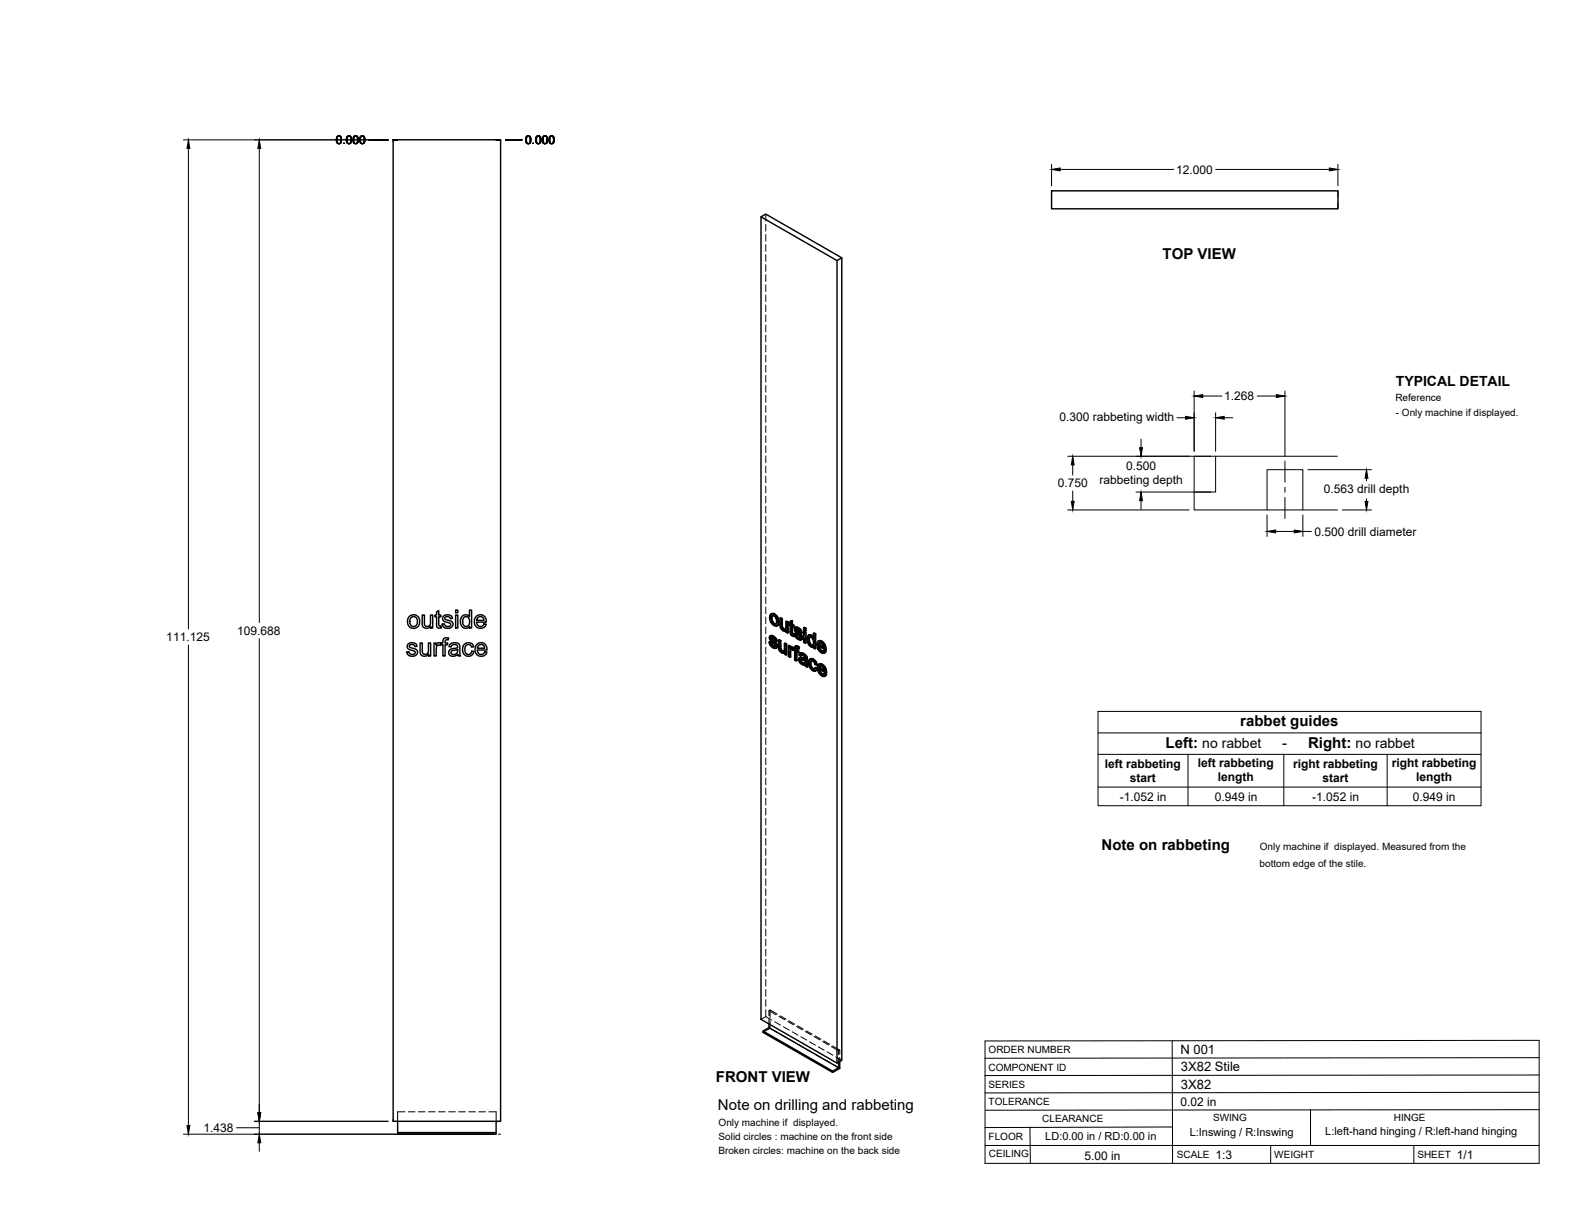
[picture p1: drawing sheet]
<svg xmlns="http://www.w3.org/2000/svg" width="559mm" height="432mm" viewBox="0 0 559 432" stroke-linecap="round" stroke-linejoin="round" font-family="sans-serif">
<!-- layer: Visible -->
<g fill="none" stroke="#000" stroke-width=".51">
<path d="M139.5 49.6h38.1v348.2h-38.1zM270 76.9l27 15.6v284.7l-27-15.5zM270 76.9l1.7-.9 27 15.5M373.1 67.7h101.6v6.4h-101.6zM297 92.5l1.7-1v284.7l-1.7 1M145.3 218.6l.9-.4a2.33 2.33 0 0 1 2.7 2.9 2.33 2.33 0 0 1-3.8 1.1l-.5-1.1a2.74 2.74 0 0 1 .7-2.5zM145.8 219.2l1.2-.4 .9 .8 .1 1.6-.7 1h-1.1l-.6-.6-.2-1.4zM149.8 218.2h.8v2.6a1.14 1.14 0 0 0 1.1 1.4 1.14 1.14 0 0 0 1-1.5v-2.5h.8v4.6h-.7v-.6a1.63 1.63 0 0 1-1.9 .7 1.63 1.63 0 0 1-1.1-1.8zM154.9 217.1l.8-.5v1.6h.7v.6h-.7v3.2l.7 .1 .2 .7-.6 .1a1 1 0 0 1-1.1-1.4v-2.7h-.6v-.6h.6zM157.4 218.6l1.3-.5a1.58 1.58 0 0 1 1.8 1.3l-.7 .1a.99 .99 0 0 0-1-.8 .99 .99 0 0 0-1 .9l2.6 1.1a1.59 1.59 0 0 1-.2 1.9 1.59 1.59 0 0 1-1.9 .3l-.8-.3-.4-.6-.2-.5 .8-.2a1.08 1.08 0 0 0 1.1 1.1 1.08 1.08 0 0 0 1-1.1l-1.9-.7a1.19 1.19 0 0 1-.5-2zM161.6 218.2h.8v4.6h-.8zM161.6 216.5h.8v.9h-.8z"/>
<path d="M163.9 218.7a1.73 1.73 0 0 1 2.7 .1v-2.3h.7v6.3h-.7v-.5a1.89 1.89 0 0 1-2.3 .4 1.89 1.89 0 0 1-1-2.2zM164.5 219.2l.9-.4 .9 .4 .3 1-.2 1.4a1.26 1.26 0 0 1-1.6 .5 1.26 1.26 0 0 1-.7-1.6zM168.9 218.8a2.14 2.14 0 0 1 2.5-.4 2.14 2.14 0 0 1 1.1 2.3h-3.4l.2 .8a1.29 1.29 0 0 0 1.2 .8 1.29 1.29 0 0 0 1.2-.9h.8l-.5 .9a2.33 2.33 0 0 1-3.1 0 2.33 2.33 0 0 1-.3-3.1zM169.5 219.1l1.3-.3a1.23 1.23 0 0 1 .9 1.3h-2.6zM273.6 217.8l.7-.2 .5 .2zM273.6 217.8l-.6 1.1 .5 1.9 1.4 1.3h.5l.5-.3M273.6 219.4l.3 1.3M274.1 218.4l-.2 .8M274.6 218l.9 .9a1.64 1.64 0 0 1 .9 1.7M274.8 217.8l1.1 1.2M275.7 219.1l.4 1.7 .3-.2-.2 1.1M276.7 219.3l.6 .3 .3-.1v2.8"/>
<path d="M277.3 219.6v2.7h.3l.2 .5M277.6 219.5l-.6-.3-.3 .1 .1 3.1 .8 1.2a.89 .89 0 0 0 1.3 .2M144.8 228.5l.9-.4h.9a1.38 1.38 0 0 1 1.4 1.2l-.8 .1a1.03 1.03 0 0 0-1-.7 1.03 1.03 0 0 0-1 .7l2.2 .9a1.39 1.39 0 0 1 .6 1.8 1.39 1.39 0 0 1-1.7 .8l-.9-.2-.8-.6-.3-.7 .8-.2a1.09 1.09 0 0 0 1.1 1 1.09 1.09 0 0 0 1.1-1l-1.9-.7a1.19 1.19 0 0 1-.6-2zM149.1 228.1h.7v2.6a1.14 1.14 0 0 0 1.2 1.5 1.14 1.14 0 0 0 1-1.6v-2.5h.8v4.6h-.7v-.6a1.63 1.63 0 0 1-2 .7 1.63 1.63 0 0 1-1-1.8zM154 228.1h.7v.7a1.12 1.12 0 0 1 1.8-.5l.6-.2v-.5a1.33 1.33 0 0 1 .6-1.2 1.33 1.33 0 0 1 1.5 0l-.2 .6a.71 .71 0 0 0-.7 0 .71 .71 0 0 0-.4 .7v.4h.9v.6h-.9v4h-.8v-4h-.6v-.3l-.3 .6a1.02 1.02 0 0 0-1.2 .1 1.02 1.02 0 0 0-.2 1.2v2.4h-.8zM159.6 228.7l.7-.5 1.1-.2 1.5 .5 .5 4.2h-.8l-.2-.5a1.77 1.77 0 0 1-1.9 .7 1.77 1.77 0 0 1-1.3-1.6l.7-.9 1.6-.4a.68 .68 0 0 0 .8-.6 .68 .68 0 0 0-.8-.7 1.12 1.12 0 0 0-1.4 .9l-.8-.2zM160.2 231l1.4-.3a.42 .42 0 0 1 .5-.2 .42 .42 0 0 1 .2 .5v.1a1.2 1.2 0 0 1-1 1.1 1.2 1.2 0 0 1-1.3-.8zM164.7 228.7l.1-.1a1.93 1.93 0 0 1 3.3 .9l-.8 .1a1.29 1.29 0 0 0-1.7-.8 1.29 1.29 0 0 0-.7 1.8l.2 .9 .7 .6a1.18 1.18 0 0 0 1.6-1l.7 .1-.3 .9a2.06 2.06 0 0 1-2.5 .6 2.06 2.06 0 0 1-1.2-2.2zM169.1 228.7a2.15 2.15 0 0 1 2.6-.4 2.15 2.15 0 0 1 1.1 2.3h-3.5l.2 .8a1.29 1.29 0 0 0 1.3 .8 1.29 1.29 0 0 0 1.2-.9l.8 .1-.5 .8a2.34 2.34 0 0 1-3.2-.1 2.34 2.34 0 0 1-.1-3.2zM169.8 229l.6-.3 .8 .1 .6 .5 .2 .7h-2.6zM272.9 227.8l.5 .2M273.3 225.6l1.1 .1"/>
<path d="M273.4 228l.3-.1 .2 .7-.2 .2zM273.5 226.5l.1 .3 .2-.2 .2 .3M273.6 226.8l.2 .2 .3-.1 1.3 1.2M273.6 225.5l-.4 .2M273.7 228.8l.6 .5h.7M273.7 225.7l.5 .2 .2-.2 .7 .5M273.7 227.9l-.6-.2-.2 .1 .2 .9 .9 1a1.07 1.07 0 0 0 1.4 .2M273.8 226.3h.1M273.8 227l1.3 1.2 .3-.1 .3 .5M273.8 226.6v-.3l-.3 .1a1.09 1.09 0 0 1 1.4 1l.5 .2M273.9 220.7l.3-.2 .6 .8h-.3zM273.9 228.6l.6 .6"/>
<path d="M274 225.5l-.9 .2-.1 .8 .5 1 1.4 1.4-.1 .6M274.2 225.9l.6 .5 .3-.2 .4 .6M274.2 220.5l-.3-1.3-.3 .2v-.3l.3-.6 .3-.1 .8 .5 .5 1.3-.2 1.1-.7 .1M274.3 229.3l.5 .2M274.8 226.4l.5 .6 .2-.2 .2 .7-.3 .1-.1-.6M274.8 221.3l.5 .1M274.9 229.4l-.1 .1M275.1 228.2l.3 .6 .3-.2 .1 .7M275.4 228.8l.2 .6 .2-.1-.1 .5M275.6 229.4l-.2 .5 .3-.1-.4 .2M276.1 220.8l-.2 1 .3-.1-.5 .4M276.2 227.1l.6 .3 .3-.1v2.8"/>
<path d="M276.8 227.4v2.7h.3l.2 .5M276.8 230.2l.2 .5 .3-.1 .4 .4M277 230.7l.4 .4h.8l-.3 .1M277.1 227.3l-.6-.3-.3 .1v2.9l.9 1.4a.91 .91 0 0 0 1.3 .2M277.3 222.4l.2 .5 .3-.1 .4 .4M277.4 231.1l.5 .1M277.5 222.9l.5 .4h.7M278 223.3l.4 .2M278.3 228.3l.5 .3 .3-.1v3.7l-.3 .2v-3.8M278.4 231.6v.5l.4 .3M278.4 231.6l-.2 .1M278.7 223.3l-.3 .2"/>
<path d="M278.7 223.2l-.3 .3M278.8 220.5l.6 .4 .3-.2v3.8l-.3 .1v-3.7M278.9 223.8v.5l.5 .3M278.9 223.8l-.2 .1M279.1 228.5l-.5-.3-.3 .1v2.4l-.4 .5M279.7 220.7l-.6-.3-.3 .1-.1 2.7M279.7 229.2l.5 .2 .3-.1v.4l.3-.2M280.2 229.4v.6l.6-.5 .4 .1M280.3 221.1l-.4 .1v.5l.4 .2 .1 3 .7 .8h.7l-.1-.6h-.5M280.3 220.5l.9-.3v1.4M280.4 230.6l.1 2.5-.3 .1v-2M280.5 229.3l-.5-.3-.3 .2v3.7l.5 .3"/>
<path d="M280.5 229.7l.7-.1 .5 .4M280.7 230.3l-.1 .1M280.9 220.4v1.3l.3-.1 .5 .3M280.9 221.7l.5 .3 .3-.1v.5l-.3 .1v-.5M280.9 229.7l.6 .4M280.9 224.8l.6 .2M281 225l.7 .1M281.2 220.2l-.9 .3v.9l-.4-.2M281.2 222.4v2.2M281.3 230.8l-.8-.4v.7M281.4 222.5l-.5-.3v2.4l.4 .2M281.4 225.2l.1 .6"/>
<path d="M281.5 230.6l.4 .3v3.3l.6 .3M281.5 230.6v-.2l-.2 .4M281.5 230.7l-.2 .1M281.7 230l.2 .1M281.7 224.9l.6 .2M282.2 222.7h1.1M282.3 229.3h.8l.5 .3M282.3 225.1l.3-.2 .3 .7-.3 .2zM282.4 223.5v.3l.3-.2 .2 .3M282.4 223.8l.3 .2 .3-.1 1.2 1.2M282.5 230.7l.6 .4 .3-.2v.5l-.3 .2v-.5M282.5 222.5l-.4 .2"/>
<path d="M282.6 229.1l-.4 .2M282.6 225.8l.5 .5h.8M282.6 222.7l.4 .2 .3-.2 .7 .5M282.6 224.9h-.9l.7 1.4 1.1 .7 .8-.1M282.7 224l1.3 1.3 .2-.2 .4 .6M282.7 223.3v.1M282.7 223.6l-.3-.3 1 .3 .4 .9 .5 .2M282.8 231.4v2.9l-.3 .2v-3.3l.6 .4M282.8 230v.6M282.8 229.4l.6 .4 .2-.2-.3 .7 .1-.5M282.9 225.6l.5 .6M282.9 222.5l-.9 .3-.1 .7 .4 .9 1.4 1.3v.8"/>
<path d="M283 222.9l.7 .5 .3-.2 .4 .6M283.1 229.3l-.5-.2-.5 .3-.2 1-.4-.3 .2-.1M283.1 226.3l.6 .2M283.3 230.3a.4 .4 0 0 0-.5-.4 .4 .4 0 0 0-.3 .5v.3l.3-.1 .6 .3M283.7 223.4l.4 .6 .3-.2 .2 .7-.3 .2-.2-.7M283.8 233.4l.6-.2 1.2 .5M283.8 226.5h-.1M284 234.3l.1 .5 .3-.1 .5 .4M284 225.3l.3 .5 .3-.1 .1 .6M284 234.1v.2l.2-.1 .2 .5M284 233.2l-.4 .2M284.1 234.8l.5 .5h.9"/>
<path d="M284.2 234l-.2 .1M284.2 231.8l.7 .3 .3-.2 .7 .5M284.2 234l.8 .2a.64 .64 0 0 1 .6 .6 .64 .64 0 0 1-.4 .7M284.3 234l-.1 .2M284.3 225.8l.2 .6 .2-.1-.1 .5M284.4 232.4l-.4 .4a.92 .92 0 0 1 1-.3 .92 .92 0 0 1 .6 .9v.5l-1.5-.5M284.4 233.2l-.9 .3-.1 .6 .6 1.3 .9 .5a.59 .59 0 0 1 .9 .5l.6 .3M284.5 226.4l-.2 .5 .3-.1-.4 .3M284.5 231.6l-.7 .2M284.6 235.3h.9M284.9 232.1l.7 .5 .3-.2 .4 .5M285.1 224.2l.3-.2 .6 .3-.3 .2z"/>
<path d="M285.1 222.7l.3-.1 .6 .3-.3 .1zM285.1 224.2v3.7l.6 .3M285.1 222.7v.8l.6 .3M285.2 231.9l-.7-.3-.8 .3-.2 .5 .5 .4M285.6 232.6l.4 .5 .3-.2 .1 .5M286 224.3v3.8l-.3 .1v-3.7M286 222.9v.7l-.3 .2v-.8M286 233.1l.2 .5 .2-.1 .1 2.5M286.2 233.6v2.6l.3-.2 .1 .6-.2 .1-.2-.5M286.9 227.1l.2 1.2M287 225.4h1l.5 .4M287.1 226.1l.9 .2 .6 1.3-.1 1.3-.3 .2-.4-.1"/>
<path d="M287.1 226.1l-.2 1 .3-.2 .2 1.2M287.1 228.3l.3-.2 .7 .7-.3 .2zM287.2 226.1h-.1M287.3 225.2l-.6 .3M287.4 226l-.2 .9M287.4 235.5a1.17 1.17 0 0 0 .7 1.3l.5 .5M287.6 233.8l.8 .2 .2-.1 .9 .8M287.7 236.7l.7 .7h.6M287.7 225.6l.5 .4h.4M287.9 233.7l-.6 .2M287.9 234.4l-.2 .9M288 225.4l-.7-.2-.5 .2-.5 .8 .2 1.8 .9 1.3a.8 .8 0 0 0 1.2 .2"/>
<path d="M288.1 228.8l.3 .1M288.4 234l.8 .8 .3-.1 .4 1.1-.3 .2-.4-1.2M288.6 224.7l.5 .3 .3-.1v5.2l-.3 .1v-5.2M288.6 233.9l-.7-.2-.7 .3-.3 1.7 .9 1.8 .8 .6h.6M288.6 229.5v.4l.5 .3M288.6 229.5l-.2 .1M289.2 237l.5 .4M289.4 224.9l-.5-.3-.3 .1v1.9l-.4-.6M289.6 236l-.5-.2-.5-1.1-.8-.2-.4 1 .3-.2 .3 1.3M289.7 237.4l.3-.2-.2 .5-.6 .4zM290 237.2l-.5-.4-.3 .2a.49 .49 0 0 1-.3 .5 .49 .49 0 0 1-.5-.1M290.2 227.5h.7a1.83 1.83 0 0 1 1.8 1.1"/>
<path d="M290.4 235.7h.7a1.72 1.72 0 0 1 1.8 1.1M290.4 228.7l1.8 1.1-.7-1.5a.61 .61 0 0 0-.7-.2 .61 .61 0 0 0-.4 .6l.3-.1 1.5 .8M290.6 236.9l1.8 1.1-.6-1.4a.62 .62 0 0 0-.8-.3 .62 .62 0 0 0-.4 .6l.3-.1 1.5 .8M290.7 229.4l.3 .8M290.7 230.4l.7 .7 .7-.1M290.9 228l-.2 .6M290.9 237.6l.2 .8M290.9 238.5a1.08 1.08 0 0 0 1.3 .7h.1M291 236.3l-.1 .5M291.3 227.6l.9 .9a1.65 1.65 0 0 1 .9 1.8M291.4 231.1l.5 .1M291.5 235.9l.9 .8a1.65 1.65 0 0 1 .9 1.8"/>
<path d="M291.5 239.3l.6 .1M291.6 227.5l-.8-.2-.8 .6-.2 1.3 .3 1 .7 1 1.1 .6 .6-.1 .6-.7M291.8 235.7l-.9-.2-.7 .5-.2 1 .3 1.4 .7 1 1.1 .6 .6-.1 .6-.7M292 231.1l-.1 .1M292.2 239.3l-.1 .1M292.2 230.8l.6 .4M292.4 239l.6 .4M292.4 228.8l.4 1.7 .3-.2-.3 .2M292.6 237l.4 1.7 .3-.2-.3 .2M292.8 230.6l-2.4-1.4 .3 1.2 .3-.2 .7 .7M293 238.8l-2.4-1.4 .3 1.1 .2-.1 .7 .7M293.1 231l-.7 .8"/>
<path d="M293.1 231l-.6-.4-.6 .6M293.3 239.2l-.7 .7M293.3 239.2l-.6-.4-.6 .6M272.8 363.3v1.3l-2.1 1.2v.5l24.7 14.2v-.5l-24.7-14.2M272.8 364.6l24.7 14.2-2.1 1.2M297.5 376.9v1.9M297.9 376.6v2.5l-2.5 1.4M141.1 397.8v4.6h34.9v-.6h-34.9M176 397.8v4"/>
</g>
<!-- layer: Hidden -->
<g fill="none" stroke="#000" stroke-width=".35">
<path d="M271.7 76v2.4M271.7 79.6v2.4M271.7 83.2v2.4M271.7 86.8v2.4M271.7 90.3v2.4M271.7 93.9v2.4M271.7 97.5v2.4M271.7 101v2.4M271.7 104.6v2.4M271.7 108.2v2.4M271.7 111.8v2.4M271.7 115.3v2.4"/>
<path d="M271.7 118.9v2.4M271.7 122.5v2.4M271.7 126v2.4M271.7 129.6v2.4M271.7 133.2v2.4M271.7 136.8v2.3M271.7 140.3v2.4M271.7 143.9v2.4M271.7 147.5v2.4M271.7 151.1v2.3M271.7 154.6v2.4M271.7 158.2v2.4"/>
<path d="M271.7 161.8v2.3M271.7 165.4v2.3M271.7 168.9v2.4M271.7 172.5v2.4M271.7 176.1v2.3M271.7 179.6v2.4M271.7 183.2v2.4M271.7 186.8v2.4M271.7 190.4v2.3M271.7 193.9v2.4M271.7 197.5v2.4M271.7 201.1v2.4"/>
<path d="M271.7 204.6v2.4M271.7 208.2v2.4M271.7 211.8v2.4M271.7 215.3v2.4M271.7 218.9v2.4M273.3 218.9l.4 1.7-.2 .2M273.8 217.7l-.8 1.4M274.1 218.4l-.2 .1M274.2 218.3l.6 .1-.2 .1M274.8 218.4l.7 .7-.2 .2M275.5 219.1l.3 .9-.3 .5M277 219.2l.1 2.9-.3 .2"/>
<path d="M271.7 222.5v2.4M271.7 226.1v2.4M271.7 229.6v2.4M271.7 233.2v2.4M271.7 236.8v2.4M273.1 227.7l.5 1.1-.3 .2M273.2 226.1l.1 .6-.2 .1M273.3 225.7l-.4 .6M273.3 226.7l.4 .5-.3 .2M273.5 225.5l-.5 .3M273.6 228.8l.9 .9-.2 .1M273.7 227.2l1.4 1.4-.3 .1"/>
<path d="M273.7 220.6l1.1 1.2-.2 .1M273.8 226.3h.7l-.3 .1M274.5 226.3l.5 .4-.3 .2M274.5 229.7l.7 .2-.3 .2M274.8 221.8l.8 .2-.2 .1M275 226.7l.2 .6-.3 .1M275.1 229.3h-.1M275.1 229.3l-.2 .1M275.1 228.6l.2 .4-.3 .2M275.2 227.3l.5 .2M275.3 229l-.2 .3M275.5 229.9h-.3"/>
<path d="M275.5 221.3l-.2 .1M275.8 220.3l-.1 .7-.4 .4M275.9 221.9l-.3 .1M276.5 227v2.9l-.3 .2M276.5 229.9l.2 .6-.3 .2M276.7 230.5l.4 .5-.3 .2M277.1 222.1l.1 .6-.3 .1M277.1 231l.5 .5-.3 .1M277.2 222.7l.4 .5-.3 .2M277.6 223.2l.5 .4-.2 .2M277.6 231.5l.7 .1 .3-.2-.2 .1M278.1 223.6l.6 .2 .5-.2-.2 .2"/>
<path d="M278.2 231.1h.1M278.3 231l-.2 .2M278.5 230.9l-.3 .2M278.6 228.2v2.4l-.4 .4M278.6 231.4v.6l-.2 .1M278.6 232l.5 .2M278.7 223.3h.1M278.9 223.2l-.3 .2M279 223.1l-.3 .2M279.1 220.4v2.4l-.4 .4M279.2 223.6v.6l-.3 .1M279.2 224.2l.5 .3"/>
<path d="M280 231.5v1.2l-.3 .2M280 232.7l.5 .4M280 229v1.3M280.2 221.5l.4 .2-.3 .2M280.2 221v.5l-.3 .2M280.3 221.1l.3 .1M280.5 229.7v.1M280.5 230.4l.7-.2-.3 .2M280.6 221.7l.1 3-.3 .2M280.6 220.3v.9l-.3 .2M280.7 230.3l.1-.1-.2 .1M280.7 224.7l.2 .4-.3 .2"/>
<path d="M280.7 229.6l-.5 .4M280.9 222.2l.3-.1v.3M280.9 225.1l.5 .4-.3 .2M281.2 230.2l.4 .4M281.2 222.1l.5 .3M281.4 225.5l.4 .2M281.5 230.4l.2-.2-.1 .4M281.7 230.5l.5 .3-.3 .1M281.7 230.2l-.1 .4M281.7 230.1l-.2 .2M281.9 230.1l.3 .2M282 224.7l.5 1.1-.3 .2"/>
<path d="M282.1 223.1l.2 .6-.3 .1M282.2 230.8v3.2l-.3 .2M282.2 234l.6 .3M282.2 222.7l-.3 .6M282.3 223.7l.3 .5-.3 .2M282.3 229.3l-.1 1-.3 .1M282.4 222.5l-.4 .4M282.4 229.2l-.4 .3M282.5 225.8l.9 .9-.3 .2M282.5 231.2l.3-.1v.3M282.6 223.3l.2-.2-.1 .2M282.6 230l.3-.2-.1 .2"/>
<path d="M282.6 224.2l1.4 1.4-.3 .1M282.8 231.1l.6 .3M282.8 223.1l-.3 .2M282.8 223.1l.6 .2-.3 .1M282.9 229.8l.3 .1-.3 .2M283.2 229.9l.3 .2M283.4 223.3l.5 .4-.3 .2M283.4 226.7l.7 .2-.3 .2M283.6 233.8l.3 1-.2 .2M283.7 231.9l.3-.2-.5 .7M283.7 233.4l-.3 .6M283.7 232.2l.6 .4"/>
<path d="M283.9 226.3h.1M283.9 223.7l.2 .6-.3 .2M283.9 233.3l-.4 .3M283.9 234.8l.9 .8-.3 .1M284 226.3l-.2 .2M284 225.6l.2 .4-.3 .2M284.1 224.3l.5 .2M284.2 226l-.2 .3M284.3 232.4l.2-.2-.1 .2M284.3 233.9l-.1 .1M284.4 233.8l-.2 .2zM284.4 233.8l-.3 .2"/>
<path d="M284.4 226.9h-.3M284.5 233.8l1.4 .5-.3 .1M284.5 232.2l.6 .2-.3 .1M284.8 235.6l.6 .2-.3 .2M285.1 232.4l.6 .6-.2 .1M285.4 235.8l.6-.1-.3 .2M285.4 226.5v1.3l-.3 .1M285.4 222.6v.7l-.3 .2M285.4 227.8l.6 .3M285.4 224v1.3M285.4 223.3l.6 .3M285.6 233.7l.3 .1"/>
<path d="M285.7 235.2l-.3 .2M285.7 233l.2 .6-.3 .2M285.8 235.1l-.3 .2M285.9 234.3l-.1 .8-.3 .1M285.9 233.6l-.3 .3M286 235.7l.1 .5-.3 .2M286.1 236.2l.5 .4M286.6 226.6l.2 1.1-.3 .2M286.8 227.7l.5 1-.3 .1M286.8 225.6l-.2 1-.3 .1M287 225.3l-.5 .5M287.1 235l.4 1.7-.2 .1"/>
<path d="M287.3 228.7l.7 .6-.3 .2M287.3 234l-.2 1-.2 .2M287.4 225.9l.6 .1-.3 .1M287.4 225.9v.1M287.5 225.9l-.3 .2 .2-.2M287.5 236.7l1.1 1.1-.2 .2M287.6 233.7l-.6 .5M287.9 234.4l-.2 .1M288 234.4h.6l-.2 .2M288 229.3h.9l-.2 .1M288 226l.6 .7-.2 .1M288.6 226l.3 .4"/>
<path d="M288.6 237.8l.9 .2M288.6 234.4l.5 .5-.3 .1M288.6 226.7l.3 1.2-.3 .2M288.7 228.9h-.3M288.9 224.6v1.8l-.3 .2M288.9 229.3v.5l-.3 .1M288.9 229.8l.5 .3M288.9 227.9l-.1 .7-.4 .4M289.1 234.9l.3 .7-.3 .2M289.2 237.4h-.2M289.4 235.6l.5 .2M289.5 236.8l-.6 .7"/>
<path d="M290.1 228.6l.4 1.7-.3 .1M290.3 236.8l.4 1.7-.3 .1M290.4 229.2l.3-.1v.3M290.5 230.3l1.2 1.1-.3 .2M290.5 227.4l-.4 1.2-.3 .2M290.6 237.4l.3-.1v.3M290.7 229.1l2.4 1.4M290.7 238.5l1.1 1.1-.3 .2M290.7 235.6l-.4 1.2-.3 .2M290.9 237.3l2.4 1.4M290.9 228l-.2 .1M291 227.9l.6 .1-.2 .2"/>
<path d="M291 236.3l.2-.2-.3 .2M291.2 236.1l.6 .1-.3 .2M291.6 228l.7 .8-.3 .1M291.7 231.4l.9 .2-.3 .2M291.8 236.2l.7 .8-.3 .1M291.8 239.6l1 .3-.3 .1M292.1 231h.1M292.2 229.4l.3 .2M292.2 231l-.2 .1 .2-.1M292.3 239.2h.1M292.3 228.8l.2 .8-.3 .2M292.4 239.2l-.2 .1"/>
<path d="M292.4 237.6l.3 .2M292.4 239.2l-.3 .2M292.5 237l.2 .8-.3 .2M292.5 230.6l-.3 .4M292.7 238.8l-.3 .4M292.7 231.6h-.1M292.9 239.8l-.1 .1M271.7 240.4v2.3M271.7 243.9v2.4M271.7 247.5v2.4M271.7 251.1v2.3M271.7 254.7v2.3"/>
<path d="M271.7 258.2v2.4M271.7 261.8v2.4M271.7 265.4v2.3M271.7 268.9v2.4M271.7 272.5v2.4M271.7 276.1v2.4M271.7 279.7v2.3M271.7 283.2v2.4M271.7 286.8v2.4M271.7 290.4v2.4M271.7 293.9v2.4M271.7 297.5v2.4"/>
<path d="M271.7 301.1v2.4M271.7 304.7v2.3M271.7 308.2v2.4M271.7 311.8v2.4M271.7 315.4v2.4M271.7 318.9v2.4M271.7 322.5v2.4M271.7 326.1v2.4M271.7 329.7v2.3M271.7 333.2v2.4M271.7 336.8v2.4M271.7 340.4v2.4"/>
<path d="M271.7 344v2.3M271.7 347.5v2.4M271.7 351.1v2.4M271.7 354.7v2.3M271.7 358.2v2.5M272.8 358.6l2.6 1.4M273.2 358.4l2.6 1.4M271.7 360.7l-1.7 1M271.7 360.7l2.1 1.2M272.8 360.3v-1.7l.4-.2v2.6M272.8 361.5v1.8M273.2 364.8l-2.5 1.5"/>
<path d="M273.2 362.2v2.6M273.2 364.8l2.6 1.5M274.8 362.5l2.1 1.2M276.4 360.6l2.1 1.2M276.8 360.4l2.1 1.2M276.8 366.9l2.1 1.2M277.9 364.3l2.1 1.2M279.5 362.4l2.1 1.2M279.9 362.2l2.1 1.2M279.9 368.7l2.1 1.2M281.1 366.1l2 1.2M282.6 364.2l2 1.2"/>
<path d="M283 364l2.1 1.2M283 370.5l2.1 1.2M284.1 367.9l2.1 1.1M285.7 366l2.1 1.2M286.1 365.8l2.1 1.1M286.1 372.3l2.1 1.1M287.2 369.6l2.1 1.2M288.8 367.8l2.1 1.2M289.2 367.5l2.1 1.2M289.2 374l2.1 1.2M290.3 371.4l2.1 1.2M291.9 369.5l2.1 1.3"/>
<path d="M292.3 369.3l2.1 1.2M292.3 375.8l2.1 1.2M293.4 373.2l2.1 1.2M295 371.3l2.5 1.5 .4-.2M295.4 371.1l2.5 1.5M295.4 377.6l2.5 1.5M296.5 375l2.2 1.2M297.5 372.8v1.4M297.5 375.4v1.5M297.9 372.6v1.4M297.9 375.2v1.4M143.7 394.5h-2.6v3.3"/>
<path d="M144.8 394.5h2.4M148.4 394.5h2.4M152 394.5h2.4M155.6 394.5h2.3M159.2 394.5h2.3M162.7 394.5h2.4M166.3 394.5h2.4M169.9 394.5h2.4M173.4 394.5h2.6v3.3"/>
</g>
<!-- layer: Reference -->
<g fill="none" stroke="#000" stroke-width=".35">
<path d="M139.5 49.6h1.6zM140.3 49.6h-.8h1.6h-1.6v.8M176 49.6h1.6zM176.8 49.6h.8v.8M373.1 67.7v2.1M373.1 72v2.1M474.7 67.7v2.1M474.7 72v2.1M431.3 161.9v12.7h-7.6M474.5 161.9h-50.8v19h50.8M449.5 180.9v-14.3h12.7v14.3M139.5 397.1v.7h.8"/>
<path d="M177.6 397.1v.7h-.8M176.8 402.4h.8"/>
</g>
<!-- layer: Hidden Narrow -->
<path d="M274.6 228l-.3 .2M276.5 229.3l-.3 .2M277 221.5l-.3 .2M278.6 230.2l-.3 .1M279.1 222.4l-.3 .1M280.6 223.9l-.3 .2M282.2 229.9l-.3 .1M283.4 225l-.2 .2M285 234l-.3 .1M285.9 234.5l-.3 .2" fill="none" stroke="#000" stroke-width=".35"/>
<!-- layer: Visible Narrow -->
<path d="M274.5 227.3l-.2 .2M277.1 229.4l-.3 .1M277.6 221.6l-.3 .1M281.2 224.3l-.3 .1M282.8 230.2l-.3 .2M283.4 224.3l-.3 .2M284.9 233.4l-.3 .2M286.5 234l-.3 .2M286.5 234.9l-.3 .2" fill="none" stroke="#000" stroke-width=".35"/>
<!-- layer: Titleblock -->
<path d="M349.5 369.3l196.6-.2v43.7h-196.6zM415.9 369.3l.1 43.5M546.1 375.3l-196.6 .2M365.4 399.9l.2 12.9M416 399.9l-66.5 .2M465 393.7v12.7M546.1 393.7l-196.3 .2M546.1 387.6l-196.6 .2M546.1 381.4l-196.6 .2M349.5 406.4h196.6M450.8 406.4v6.4M501.6 406.4v6.4" fill="none" stroke="#000" stroke-width=".36"/>
<!-- layer: FD_Dimensions -->
<g fill="none" stroke="#000" stroke-width=".35">
<path d="M65.1 49.6h72.6M66.8 52.7v170.5M92 52.7v168.2M179.4 49.6h5.8M373.1 58.3v7.7M474.7 58.3v7.7M376.1 60.1h40.3M431.3 60.1h40.3M423.7 138.7v21.4M455.9 138.7v23.1M404.8 155.8v3M417.6 148.2h3"/>
<path d="M426.7 140.5h6.8M431.3 146.5v13.6M434.3 148.2h3.1M446 140.5h6.8M378.8 161.9h50.7M380.6 164.9v3.7M380.6 174.2v3.7M403.1 174.6h26.4M404.8 177.6v3.1M464 166.6h22.6M484.8 169.7v.9M484.8 177v.9"/>
<path d="M378.8 180.9h43.1M449.5 182.7v7.6M452.6 188.6h6.6M462.2 182.7v7.6M462.2 188.6h3.1M476.2 180.9h10.4M66.8 228.8v170.6M92 226.6v168.2M90.2 397.8h47.5M92 397.8v4.6M65.1 402.4h109.9M83.9 400.1h8.1"/>
<path d="M92 405.5v3"/>
</g>
<g fill="#000" stroke="#000" stroke-width=".35">
<path d="M66.8 49.6l.6 3.1h-1.1zM92 49.6l.5 3.1h-1zM373.1 60.1l3-.5v1zM471.6 59.6l3.1 .5-3.1 .5zM404.3 158.8h1l-.5 3.1zM420.6 147.7l3.1 .5-3.1 .5zM423.7 140.5l3-.5v1zM431.3 148.2l3-.5v1zM452.8 140l3.1 .5-3.1 .5zM380.6 161.9l.5 3h-1zM380.1 177.9h1l-.5 3zM404.8 174.6l.5 3h-1z"/>
<path d="M484.3 177.9h1l-.5 3zM484.8 166.6l.5 3.1h-1zM449.5 188.6l3.1-.6v1.1zM459.2 188l3 .6-3 .5zM66.3 399.4h1.1l-.6 3zM91.5 394.8h1l-.5 3zM92 402.4l.5 3.1h-1z"/>
</g>
<!-- layer: Smart Centers -->
<path d="M455.9 163.6v7.5M455.9 172.9v1.8M455.9 176.5v7.5" fill="none" stroke="#000" stroke-width=".35"/>
<!-- layer: Custom Tables -->
<path d="M389.6 252.4h135.9v33.5h-135.9zM389.6 260h135.9M389.6 267.7h135.9M389.6 279.3h135.9M421.5 267.7v18.2M455.5 267.7v18.2M492.1 267.7v18.2" fill="none" stroke="#000" stroke-width=".35"/>
<g font-size="5.3">
<text x="412.5" y="92">TOP VIEW</text>
<text x="440" y="257.6">rabbet guides</text>
<text x="413.6" y="265.2">Left: no rabbet</text>
<text x="454.9" y="265.2">-</text>
<text x="464.1" y="265.2">Right: no rabbet</text>
<text x="390.9" y="301.7">Note on rabbeting</text>
<text x="254" y="383.9">FRONT VIEW</text>
<text x="254.7" y="393.8">Note on drilling and rabbeting</text>
</g>
<text font-size="5" x="495.2" y="136.9">TYPICAL DETAIL</text>
<g font-size="4.6">
<text x="418.8" y="373.8">N 001</text>
<text x="419" y="380.2">3X82 Stile</text>
<text x="419" y="386.2">3X82</text>
</g>
<g font-size="4.3">
<text x="119.1" y="51.1">0.000</text>
<text x="186.3" y="51.1">0.000</text>
<text x="417.2" y="61.6">12.000</text>
<text x="434.3" y="142">1.268</text>
<text x="375.9" y="149.3">0.300 rabbeting width</text>
<text x="399.5" y="166.8">0.500</text>
<text x="375.3" y="172.9">0.750</text>
<text x="390" y="171.9">rabbeting depth</text>
<text x="469.7" y="174.9">0.563 drill depth</text>
<text x="466.4" y="190">0.500 drill diameter</text>
<text x="59" y="227.5">111.125</text>
<text x="84.2" y="225.2">109.688</text>
<text x="392" y="272.4">left rabbeting</text>
<text x="425" y="272">left rabbeting</text>
<text x="458.8" y="272.4">right rabbeting</text>
<text x="493.8" y="272">right rabbeting</text>
<text x="400.9" y="277.5">start</text>
<text x="432.1" y="277.1">length</text>
<text x="469.2" y="277.5">start</text>
<text x="502.4" y="277.1">length</text>
<text x="397.3" y="284.1">-1.052 in</text>
<text x="431" y="284.1">0.949 in</text>
<text x="465.6" y="284.1">-1.052 in</text>
<text x="501.3" y="284.1">0.949 in</text>
<text x="418.8" y="392.4">0.02 in</text>
<text x="72.2" y="401.6">1.438</text>
<text x="384.8" y="411.6">5.00 in</text>
<text x="431.3" y="411.1">1:3</text>
<text x="516.9" y="411.1">1/1</text>
</g>
<g font-size="3.9">
<text x="370.9" y="404.5">LD:0.00 in / RD:0.00 in</text>
<text x="422.1" y="403.1">L:Inswing / R:Inswing</text>
<text x="470.2" y="402.8">L:left-hand hinging / R:left-hand hinging</text>
</g>
<g font-size="3.5">
<text x="495.1" y="142.4">Reference</text>
<text x="495.2" y="147.5">- Only machine if displayed.</text>
<text x="447" y="301.7">Only machine if displayed. Measured from the</text>
<text x="446.9" y="307.7">bottom edge of the stile.</text>
<text x="350.8" y="373.6">ORDER NUMBER</text>
<text x="350.8" y="379.9">COMPONENT ID</text>
<text x="350.8" y="386.1">SERIES</text>
<text x="350.8" y="392.2">TOLERANCE</text>
<text x="255" y="399.4">Only machine if displayed.</text>
<text x="369.8" y="398.1">CLEARANCE</text>
<text x="430.4" y="397.8">SWING</text>
<text x="494.5" y="397.6">HINGE</text>
<text x="255" y="404.5">Solid circles : machine on the front side</text>
<text x="350.8" y="404.5">FLOOR</text>
<text x="254.9" y="409.6">Broken circles: machine on the back side</text>
<text x="350.8" y="410.5">CEILING</text>
<text x="417.5" y="410.9">SCALE</text>
<text x="452.1" y="410.9">WEIGHT</text>
<text x="502.9" y="410.9">SHEET</text>
</g>
</svg>
